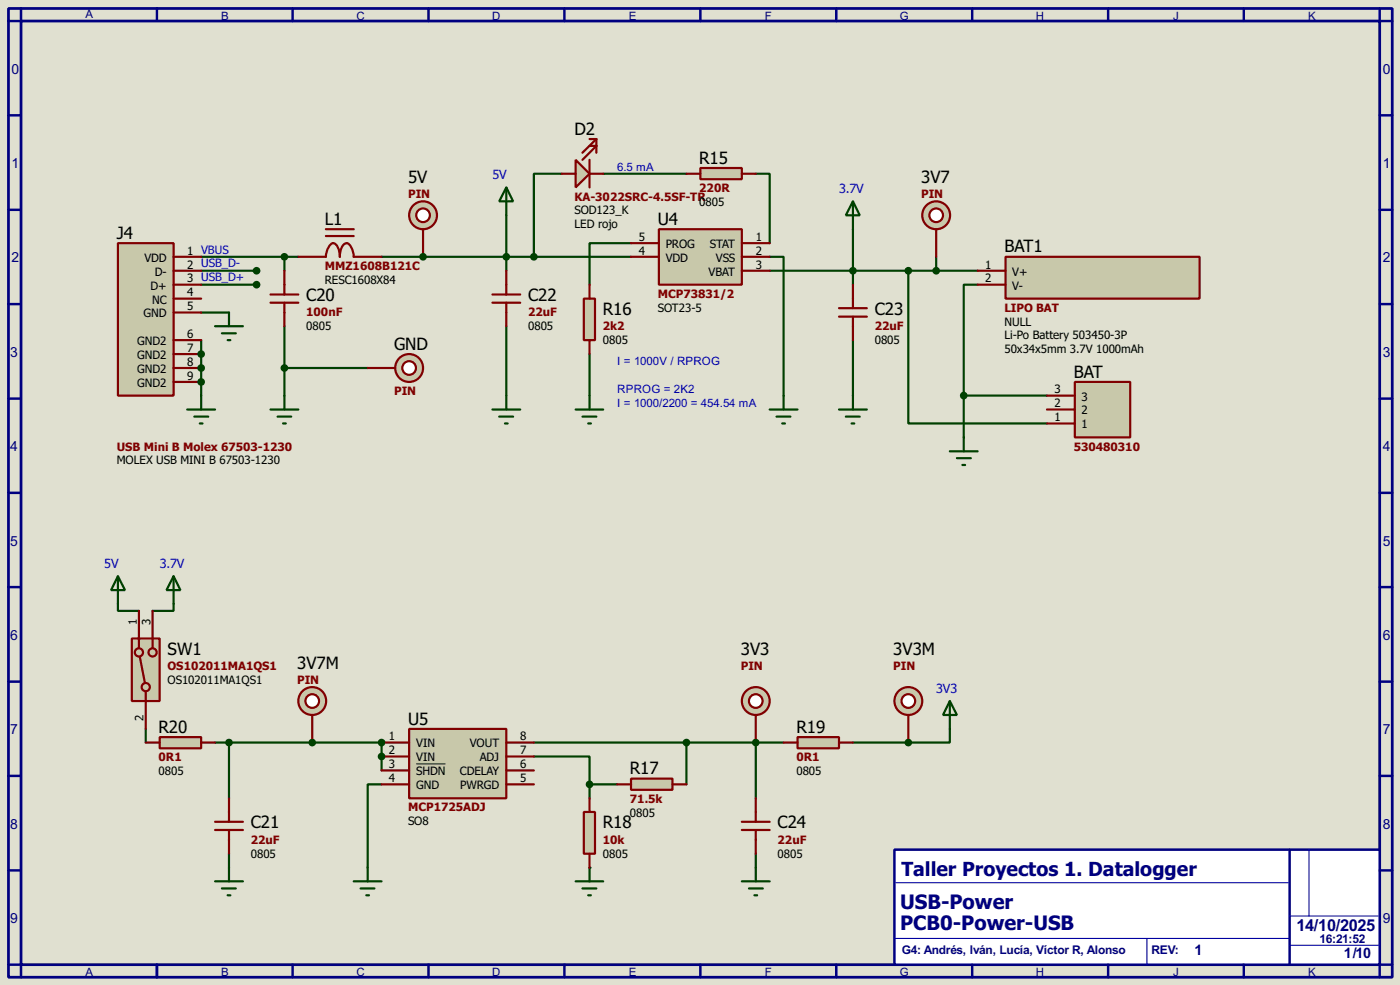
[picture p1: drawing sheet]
<svg xmlns="http://www.w3.org/2000/svg" width="256mm" height="180mm" viewBox="0 0 256 180" stroke-linecap="round" stroke-linejoin="round" font-family="sans-serif">
<path d="M0 0h256.5v180.3h-256.5z" fill="#e0e0d0"/>
<path d="M1.6 1.6h253.5v177.3h-253.5zM3.9 3.9h248.9v172.7h-248.9z" fill="none" stroke="#000080" stroke-width=".5"/>
<path d="M3.9 1.6v2.3h-2.3M28.8 1.6v2.3" fill="none" stroke="#000080" stroke-width=".45"/>
<path d="M163.9 155.5h88.9v21.1h-88.9z" fill="#fff" stroke="#000080" stroke-width=".45"/>
<g fill="none" stroke="#000080" stroke-width=".45">
<path d="M53.6 1.6v2.3M78.5 1.6v2.3M103.4 1.6v2.3M128.3 1.6v2.3M153.2 1.6v2.3M178.1 1.6v2.3M203 1.6v2.3M227.9 1.6v2.3M252.8 1.6v2.3h2.3M1.6 21.1h2.3M1.6 38.4h2.3M252.8 21.1h2.3"/>
<path d="M252.8 38.4h2.3M1.6 55.7h2.3M252.8 55.7h2.3M1.6 73h2.3M252.8 73h2.3M1.6 90.2h2.3M252.8 90.2h2.3M1.6 107.5h2.3M252.8 107.5h2.3M1.6 124.8h2.3M252.8 124.8h2.3M1.6 142h2.3"/>
<path d="M1.6 159.3h2.3M236.3 155.5v21.1M252.8 142h2.3M252.8 159.3h2.3M1.6 176.6h2.3v2.3M28.8 176.6v2.3M53.6 176.6v2.3M78.5 176.6v2.3M103.4 176.6v2.3M128.3 176.6v2.3M153.2 176.6v2.3M178.1 176.6v2.3"/>
<path d="M203 176.6v2.3M227.9 176.6v2.3M255.1 176.6h-2.3v2.3"/>
</g>
<path d="M239.8 155.5v12.2M163.9 171.8h72.4M164.1 161.6h71.9M210.1 171.8v4.8M236.3 167.7h16.2M236.3 173h16.5" fill="none" stroke="#0000c0" stroke-width=".2"/>
<path d="M36.9 47h17.8M36.9 57.2h5.1M52.1 47v2.6M52.1 59.7v12.7M69.9 47h7.6M52.1 67.4h15.3" fill="none" stroke="#004000" stroke-width=".4"/>
<circle cx="77.5" cy="47" r=".2" fill="#004000"/>
<g fill="none" stroke="#004000" stroke-width=".4">
<path d="M92.8 39.4v10.2M102.9 31.8h-5.1v15.2M110.5 31.8h15.3M138.5 31.8h2.5v12.7M77.5 47h38.1M92.8 59.7v12.7M115.6 44.5h-7.6v7.6M141 47h2.6v25.4M141 49.6h38.1M156.3 42v7.6M166.4 49.6v27.9h25.4M171.5 47v2.6"/>
<path d="M179.1 52.1h-2.5v20.3M108 64.8v7.6M176.6 72.4v7.7M176.6 72.4h15.2M21.6 110.5v1.3h3.9M31.8 110.5v1.3h-3.8"/>
</g>
<circle cx="69.9" cy="135.9" r=".2" fill="#004000"/>
<path d="M69.9 135.9v2.6" fill="none" stroke="#004000" stroke-width=".4"/>
<circle cx="69.9" cy="138.5" r=".2" fill="#004000"/>
<path d="M69.9 138.5v2.5" fill="none" stroke="#004000" stroke-width=".4"/>
<circle cx="138.5" cy="135.9" r=".2" fill="#004000"/>
<path d="M26.7 133.4v2.5M97.8 135.9h45.8M125.8 135.9v7.7M156.3 135.9h10.1" fill="none" stroke="#004000" stroke-width=".4"/>
<circle cx="166.4" cy="135.9" r=".2" fill="#004000"/>
<path d="M174 133.4v2.5h-7.6" fill="none" stroke="#004000" stroke-width=".4"/>
<circle cx="108" cy="158.8" r=".2" fill="#004000"/>
<path d="M36.9 49.6h10.1M36.9 52.1h10.1M156.3 49.6v2.5M36.9 62.3v2.5M156.3 62.3v10.1M138.5 135.9v10.2M42 156.3v2.5M69.9 143.6h-2.5v15.2M138.5 156.3v2.5" fill="none" stroke="#004000" stroke-width=".4"/>
<circle cx="36.9" cy="64.8" r=".2" fill="#004000"/>
<path d="M36.9 64.8v2.6" fill="none" stroke="#004000" stroke-width=".4"/>
<circle cx="36.9" cy="67.4" r=".2" fill="#004000"/>
<path d="M36.9 69.9v2.5" fill="none" stroke="#004000" stroke-width=".4"/>
<circle cx="36.9" cy="69.9" r=".2" fill="#004000"/>
<path d="M36.9 67.4v2.5M57.2 135.9h12.7M97.8 138.5h10.2v5.1M108 143.6v2.5M108 143.6h5.1" fill="none" stroke="#004000" stroke-width=".4"/>
<circle cx="57.2" cy="135.9" r=".2" fill="#004000"/>
<path d="M39.4 135.9h17.8M42 135.9v10.2" fill="none" stroke="#004000" stroke-width=".4"/>
<path d="M21.6 44.5h10.2v27.9h-10.2z" fill="#c8c8aa" stroke="#800000" stroke-width=".4"/>
<g fill="none" stroke="#800000" stroke-width=".4">
<path d="M31.8 47h5.1M31.8 49.6h5.1M31.8 52.1h5.1M31.8 54.7h5.1M31.8 57.2h5.1M49.6 55.4h5.1M49.6 53.9h5.1M52.1 49.6v4.3M52.1 55.4v4.3M54.7 47h5a2.66 2.66 0 0 1 1.3-2.5 2.27 2.27 0 0 1 1.3 2.5 2.24 2.24 0 0 1 1.3-2.5 2.65 2.65 0 0 1 1.2 2.5h5.1M59.7 43.2h5.1M59.7 42h5.1"/>
<path d="M31.8 62.3h5.1M31.8 64.8h5.1M31.8 67.4h5.1M31.8 69.9h5.1"/>
</g>
<circle cx="52.1" cy="47" r=".5" fill="#004000" stroke="#004000" stroke-width=".4"/>
<circle cx="74.9" cy="67.4" r="2.55" fill="#c8c8aa" stroke="#800000" stroke-width=".4"/>
<circle cx="74.9" cy="67.4" r="1.25" fill="#feffff" stroke="#800000" stroke-width=".4"/>
<path d="M67.4 67.4h5" fill="none" stroke="#800000" stroke-width=".4"/>
<path d="M39.4 59.7h5.1M42 57.2v2.5M34.3 75h5.1M35.6 76.3h2.6M36.6 77.5h.5M36.9 72.4v2.6M40.7 61h2.5M41.7 62.3h.5M49.6 75h5.1M50.9 76.3h2.5M51.9 77.5h.5M52.1 72.4v2.6" fill="none" stroke="#004000" stroke-width=".4"/>
<circle cx="52.1" cy="67.4" r=".5" fill="#004000" stroke="#004000" stroke-width=".4"/>
<circle cx="77.5" cy="39.4" r="2.55" fill="#c8c8aa" stroke="#800000" stroke-width=".4"/>
<circle cx="77.5" cy="39.4" r="1.25" fill="#feffff" stroke="#800000" stroke-width=".4"/>
<path d="M77.5 42v5" fill="none" stroke="#800000" stroke-width=".4"/>
<path d="M92.8 34.3l1.2 2.6h-2.5zM92.8 34.3v5.1M90.2 75h5.1M91.5 76.3h2.5M92.5 77.5h.5M92.8 72.4v2.6" fill="none" stroke="#004000" stroke-width=".4"/>
<g fill="#004000" stroke="#004000" stroke-width=".4">
<circle cx="77.5" cy="47" r=".5"/>
<circle cx="92.7" cy="47" r=".5"/>
</g>
<path d="M120.7 42h15.2v10.1h-15.2z" fill="#c8c8aa" stroke="#800000" stroke-width=".4"/>
<path d="M115.6 44.5h5.1M115.6 47h5.1M135.9 44.5h5.1M135.9 47h5.1M135.9 49.6h5.1" fill="none" stroke="#800000" stroke-width=".4"/>
<path d="M105.5 29.3l2.5 2.5-2.5 2.5z" fill="#c8c8aa" stroke="#800000" stroke-width=".4"/>
<path d="M102.9 31.8h2.6M108 29.3v5M108 26.7h1.3l-2.6 2.6M108 25.5h1.3M108 31.8h2.5M109.3 25.5l-2.6 2.5M109.3 25.5v2.5" fill="none" stroke="#800000" stroke-width=".4"/>
<circle cx="97.8" cy="47" r=".5" fill="#004000" stroke="#004000" stroke-width=".4"/>
<path d="M128.3 30.8h7.6v2h-7.6z" fill="#c8c8aa" stroke="#800000" stroke-width=".4"/>
<path d="M125.8 31.8h2.5M135.9 31.8h2.6" fill="none" stroke="#800000" stroke-width=".4"/>
<path d="M105.5 75h5M106.7 76.3h2.6M107.8 77.5h.5M108 72.4v2.6" fill="none" stroke="#004000" stroke-width=".4"/>
<path d="M107 54.7h2v7.6h-2z" fill="#c8c8aa" stroke="#800000" stroke-width=".4"/>
<path d="M90.2 55.4h5.1M90.2 53.9h5.1M92.8 49.6v4.3M92.8 55.4v4.3M108 52.1v2.6M108 62.3v2.5" fill="none" stroke="#800000" stroke-width=".4"/>
<path d="M156.3 36.9l1.2 2.5h-2.5zM156.3 36.9v5.1M141 75h5.1M142.3 76.3h2.5M143.3 77.5h.5M143.6 72.4v2.6M153.7 75h5.1M155 76.3h2.5M156 77.5h.5M156.3 72.4v2.6" fill="none" stroke="#004000" stroke-width=".4"/>
<circle cx="156.2" cy="49.6" r=".5" fill="#004000" stroke="#004000" stroke-width=".4"/>
<path d="M184.2 47h35.6v7.7h-35.6z" fill="#c8c8aa" stroke="#800000" stroke-width=".4"/>
<path d="M179.1 49.6h5.1M179.1 52.1h5.1" fill="none" stroke="#800000" stroke-width=".4"/>
<circle cx="171.5" cy="39.4" r="2.55" fill="#c8c8aa" stroke="#800000" stroke-width=".4"/>
<circle cx="171.5" cy="39.4" r="1.25" fill="#feffff" stroke="#800000" stroke-width=".4"/>
<path d="M171.5 42v5" fill="none" stroke="#800000" stroke-width=".4"/>
<path d="M196.9 69.9h10.2v10.2h-10.2z" fill-rule="evenodd" fill="#c8c8aa" stroke="#800000" stroke-width=".4"/>
<path d="M191.8 77.5h5.1M191.8 75h5.1M191.8 72.4h5.1" fill="none" stroke="#800000" stroke-width=".4"/>
<g fill="#004000" stroke="#004000" stroke-width=".4">
<circle cx="166.4" cy="49.6" r=".5"/>
<circle cx="176.5" cy="72.4" r=".5"/>
<circle cx="171.5" cy="49.6" r=".5"/>
</g>
<path d="M174 82.6h5.1M175.3 83.9h2.6M176.3 85.1h.5M176.6 80.1v2.5M21.6 105.5l1.3 2.5h-2.5zM21.6 105.5v5M31.8 105.5l1.3 2.5h-2.6zM31.8 105.5v5" fill="none" stroke="#004000" stroke-width=".4"/>
<path d="M24.2 116.9h5.1v11.4h-5.1z" fill="#c8c8aa" stroke="#800000" stroke-width=".4"/>
<path d="M25.5 116.9v2.5l1.2 6.4v2.5M28 116.9v2.5" fill="none" stroke="#800000" stroke-width=".4"/>
<g fill="#c8c8aa" stroke="#800000" stroke-width=".4">
<circle cx="26.7" cy="125.8" r=".75"/>
<circle cx="25.4" cy="119.4" r=".75"/>
<circle cx="27.9" cy="119.4" r=".75"/>
</g>
<path d="M25.5 111.8v5.1M28 111.8v5.1M26.7 128.3v5.1" fill="none" stroke="#800000" stroke-width=".4"/>
<circle cx="57.2" cy="128.3" r="2.55" fill="#c8c8aa" stroke="#800000" stroke-width=".4"/>
<circle cx="57.2" cy="128.3" r="1.25" fill="#feffff" stroke="#800000" stroke-width=".4"/>
<path d="M57.2 130.9v5" fill="none" stroke="#800000" stroke-width=".4"/>
<path d="M75 133.4h17.8v12.7h-17.8z" fill="#c8c8aa" stroke="#800000" stroke-width=".4"/>
<path d="M69.9 135.9h5.1M69.9 138.5h5.1M92.8 135.9h5M92.8 138.5h5M69.9 141h5.1M69.9 143.6h5.1M92.8 141h5M92.8 143.6h5" fill="none" stroke="#800000" stroke-width=".4"/>
<path d="M76.3 139.8h5.3" fill="none" stroke="#000" stroke-width=".18"/>
<g fill="#004000" stroke="#004000" stroke-width=".4">
<circle cx="69.9" cy="135.9" r=".5"/>
<circle cx="69.9" cy="138.5" r=".5"/>
</g>
<path d="M115.6 142.5h7.6v2.1h-7.6z" fill="#c8c8aa" stroke="#800000" stroke-width=".4"/>
<path d="M113.1 143.6h2.5M123.2 143.6h2.6" fill="none" stroke="#800000" stroke-width=".4"/>
<circle cx="138.4" cy="128.3" r="2.55" fill="#c8c8aa" stroke="#800000" stroke-width=".4"/>
<circle cx="138.4" cy="128.3" r="1.25" fill="#feffff" stroke="#800000" stroke-width=".4"/>
<path d="M138.5 130.9v5" fill="none" stroke="#800000" stroke-width=".4"/>
<g fill="#004000" stroke="#004000" stroke-width=".4">
<circle cx="138.4" cy="135.9" r=".5"/>
<circle cx="125.7" cy="135.9" r=".5"/>
</g>
<path d="M29.3 134.9h7.6v2.1h-7.6z" fill="#c8c8aa" stroke="#800000" stroke-width=".4"/>
<path d="M26.7 135.9h2.6M36.9 135.9h2.5" fill="none" stroke="#800000" stroke-width=".4"/>
<path d="M146.1 134.9h7.6v2.1h-7.6z" fill="#c8c8aa" stroke="#800000" stroke-width=".4"/>
<path d="M143.6 135.9h2.5M153.7 135.9h2.6" fill="none" stroke="#800000" stroke-width=".4"/>
<circle cx="166.4" cy="128.3" r="2.55" fill="#c8c8aa" stroke="#800000" stroke-width=".4"/>
<circle cx="166.4" cy="128.3" r="1.25" fill="#feffff" stroke="#800000" stroke-width=".4"/>
<path d="M166.4 130.9v5" fill="none" stroke="#800000" stroke-width=".4"/>
<path d="M174 128.3l1.3 2.6h-2.5zM174 128.3v5.1M108 158.8v2.5M105.5 161.3h5M106.7 162.6h2.6M107.8 163.9h.5" fill="none" stroke="#004000" stroke-width=".4"/>
<circle cx="166.4" cy="135.9" r=".5" fill="#004000" stroke="#004000" stroke-width=".4"/>
<path d="M107 148.6h2v7.7h-2z" fill="#c8c8aa" stroke="#800000" stroke-width=".4"/>
<g fill="none" stroke="#800000" stroke-width=".4">
<path d="M153.7 58h5.1M153.7 56.4h5.1M156.3 52.1v4.3M156.3 58v4.3M39.4 151.9h5.1M39.4 150.4h5.1M42 146.1v4.3M42 151.9v4.4M108 146.1v2.5M108 156.3v2.5M135.9 151.9h5.1M135.9 150.4h5.1"/>
<path d="M138.5 146.1v4.3M138.5 151.9v4.4"/>
</g>
<path d="M42 158.8v2.5M67.4 158.8v2.5M138.5 158.8v2.5M39.4 161.3h5.1M40.7 162.6h2.5M41.7 163.9h.5M64.8 161.3h5.1M66.1 162.6h2.5M67.1 163.9h.5M135.9 161.3h5.1M137.2 162.6h2.6M138.2 163.9h.5" fill="none" stroke="#004000" stroke-width=".4"/>
<g fill="#004000" stroke="#004000" stroke-width=".4">
<circle cx="47" cy="49.6" r=".5"/>
<circle cx="47" cy="52.1" r=".5"/>
<circle cx="36.8" cy="64.8" r=".5"/>
<circle cx="36.8" cy="67.4" r=".5"/>
<circle cx="36.8" cy="69.9" r=".5"/>
<circle cx="108" cy="143.6" r=".5"/>
<circle cx="57.2" cy="135.9" r=".5"/>
<circle cx="41.9" cy="135.9" r=".5"/>
</g>
<g font-size="4.4" fill="#000080">
<text x="164.9" y="166.5">USB-Power</text>
<text x="164.9" y="170.3">PCB0-Power-USB</text>
</g>
<text font-size="4.3" fill="#000080" x="165.2" y="160.3">Taller Proyectos 1. Datalogger</text>
<g font-size="3.8">
<text x="105.3" y="24.7">D2</text>
<text x="128.1" y="30">R15</text>
<text x="74.8" y="33.5">5V</text>
<text x="168.8" y="33.5">3V7</text>
<text x="59.5" y="41.2">L1</text>
<text x="120.5" y="41.2">U4</text>
<text x="21.4" y="43.7">J4</text>
<text x="184" y="46.2">BAT1</text>
<text x="56.1" y="55.1">C20</text>
<text x="96.8" y="55.1">C22</text>
<text x="110.5" y="57.7">R16</text>
<text x="160.3" y="57.7">C23</text>
<text x="72.2" y="64">GND</text>
<text x="196.7" y="69.1">BAT</text>
<text x="30.7" y="119.9">SW1</text>
<text x="135.7" y="119.9">3V3</text>
<text x="163.7" y="119.9">3V3M</text>
<text x="54.5" y="122.4">3V7M</text>
<text x="29.1" y="134.1">R20</text>
<text x="74.8" y="132.6">U5</text>
<text x="145.9" y="134.1">R19</text>
<text x="115.4" y="141.7">R17</text>
<text x="45.9" y="151.6">C21</text>
<text x="110.5" y="151.6">R18</text>
<text x="142.5" y="151.6">C24</text>
</g>
<text font-size="3.4" fill="#000080" x="237.5" y="170.3">14/10/2025</text>
<g font-size="3" fill="#000080">
<text x="218.8" y="174.8">1</text>
<text x="246.2" y="175.3">1/10</text>
</g>
<g font-size="2.9" fill="#000080">
<text x="2.1" y="13.5">0</text>
<text x="253.4" y="13.5">0</text>
<text x="2.1" y="30.7">1</text>
<text x="253.4" y="30.7">1</text>
<text x="2.1" y="48">2</text>
<text x="253.4" y="48">2</text>
<text x="1.9" y="65.3">3</text>
<text x="253.4" y="65.3">3</text>
<text x="1.9" y="82.5">4</text>
<text x="253.4" y="82.5">4</text>
<text x="1.9" y="99.9">5</text>
<text x="253.4" y="99.9">5</text>
<text x="1.9" y="117.1">6</text>
<text x="253.4" y="117.1">6</text>
<text x="1.9" y="134.4">7</text>
<text x="253.4" y="134.4">7</text>
<text x="1.9" y="151.7">8</text>
<text x="253.4" y="151.7">8</text>
<text x="1.9" y="168.9">9</text>
<text x="253.4" y="168.9">9</text>
</g>
<g font-size="2.8" fill="#00f">
<text x="90.2" y="32.8">5V</text>
<text x="153.7" y="35.3">3.7V</text>
<text x="19.1" y="103.9">5V</text>
<text x="29.3" y="103.9">3.7V</text>
<text x="171.5" y="126.8">3V3</text>
</g>
<g font-size="2.6" fill="#800000">
<text x="128.1" y="35.2">220R</text>
<text x="74.8" y="36.3">PIN</text>
<text x="105.3" y="36.7">KA-3022SRC-4.5SF-TR</text>
<text x="168.8" y="36.3">PIN</text>
<text x="59.5" y="49.4">MMZ1608B121C</text>
<text x="56.1" y="57.9">100nF</text>
<text x="96.8" y="57.9">22uF</text>
<text x="120.5" y="54.5">MCP73831/2</text>
<text x="184" y="57.1">LIPO BAT</text>
<text x="110.5" y="60.5">2k2</text>
<text x="160.3" y="60.5">22uF</text>
<text x="72.2" y="72.3">PIN</text>
<text x="21.4" y="82.5">USB Mini B Molex 67503-1230</text>
<text x="196.7" y="82.5">530480310</text>
<text x="30.7" y="122.7">OS102011MA1QS1</text>
<text x="54.5" y="125.2">PIN</text>
<text x="135.7" y="122.7">PIN</text>
<text x="163.7" y="122.7">PIN</text>
<text x="29.1" y="139.4">0R1</text>
<text x="145.9" y="139.4">0R1</text>
<text x="74.8" y="148.5">MCP1725ADJ</text>
<text x="115.4" y="147">71.5k</text>
<text x="45.9" y="154.5">22uF</text>
<text x="110.5" y="154.5">10k</text>
<text x="142.5" y="154.5">22uF</text>
</g>
<g font-size="2.6">
<text x="105.3" y="39.3">SOD123_K</text>
<text x="105.3" y="41.8">LED rojo</text>
<text x="128.1" y="37.7">0805</text>
<text x="26.5" y="47.9">VDD</text>
<text x="34.3" y="46.6">1 VBUS</text>
<text x="117" y="44.1">5</text>
<text x="117" y="46.6">4</text>
<text x="122" y="45.4">PROG</text>
<text x="122" y="47.9">VDD</text>
<text x="130.1" y="45.4">STAT</text>
<text x="131.2" y="47.9">VSS</text>
<text x="138.5" y="44.1">1</text>
<text x="138.5" y="46.6">2</text>
<text x="27.6" y="53">D+</text>
<text x="28.4" y="50.4">D-</text>
<text x="34.3" y="49.2">2 USB_D-</text>
<text x="34.3" y="51.7">3 USB_D+</text>
<text x="59.5" y="52">RESC1608X84</text>
<text x="129.8" y="50.4">VBAT</text>
<text x="138.5" y="49.2">3</text>
<text x="180.5" y="49.2">1</text>
<text x="180.5" y="51.7">2</text>
<text x="185.5" y="50.4">V+</text>
<text x="185.5" y="53">V-</text>
<text x="26.3" y="58.1">GND</text>
<text x="27.9" y="55.6">NC</text>
<text x="34.3" y="54.3">4</text>
<text x="34.3" y="56.8">5</text>
<text x="120.5" y="57.1">SOT23-5</text>
<text x="184" y="59.6">NULL</text>
<text x="25.2" y="63.1">GND2</text>
<text x="25.2" y="65.7">GND2</text>
<text x="34.3" y="61.9">6</text>
<text x="34.3" y="64.4">7</text>
<text x="56.1" y="60.5">0805</text>
<text x="96.8" y="60.5">0805</text>
<text x="110.5" y="63">0805</text>
<text x="160.3" y="63">0805</text>
<text x="184" y="62.1">Li-Po Battery 503450-3P</text>
<text x="184" y="64.7">50x34x5mm 3.7V 1000mAh</text>
<text x="25.2" y="68.3">GND2</text>
<text x="25.2" y="70.8">GND2</text>
<text x="34.3" y="67">8</text>
<text x="34.3" y="69.5">9</text>
<text x="193.2" y="72">3</text>
<text x="193.2" y="77.1">1</text>
<text x="193.2" y="74.6">2</text>
<text x="198.2" y="75.8">2</text>
<text x="198.2" y="73.3">3</text>
<text x="198.2" y="78.4">1</text>
<text x="21.4" y="85">MOLEX USB MINI B 67503-1230</text>
<text x="25.1" y="114.4" transform="rotate(-90 25.1 114.4)">1</text>
<text x="27.6" y="114.4" transform="rotate(-90 27.6 114.4)">3</text>
<text x="30.7" y="125.2">OS102011MA1QS1</text>
<text x="26.3" y="132" transform="rotate(-90 26.3 132)">2</text>
<text x="71.3" y="135.5">1</text>
<text x="76.3" y="136.8">VIN</text>
<text x="86.1" y="136.8">VOUT</text>
<text x="95.3" y="135.5">8</text>
<text x="29.1" y="141.9">0805</text>
<text x="71.3" y="138.1">2</text>
<text x="71.3" y="140.6">3</text>
<text x="71.3" y="143.2">4</text>
<text x="76.3" y="139.4">VIN</text>
<text x="76.3" y="141.9">SHDN</text>
<text x="84.3" y="141.9">CDELAY</text>
<text x="87.9" y="139.4">ADJ</text>
<text x="95.3" y="143.2">5</text>
<text x="95.3" y="140.6">6</text>
<text x="95.3" y="138.1">7</text>
<text x="145.9" y="141.9">0805</text>
<text x="76.3" y="144.5">GND</text>
<text x="84.3" y="144.5">PWRGD</text>
<text x="115.4" y="149.5">0805</text>
<text x="74.8" y="151">SO8</text>
<text x="45.9" y="157">0805</text>
<text x="110.5" y="157">0805</text>
<text x="142.5" y="157">0805</text>
</g>
<g font-size="2.5" fill="#000080">
<text x="241.8" y="172.6">16:21:52</text>
<text x="165.2" y="174.6">G4: Andrés, Iván, Lucía, Víctor R, Alonso</text>
<text x="210.9" y="174.6">REV:</text>
</g>
<g font-size="2.4" fill="#000080">
<text x="15.6" y="3.4">A</text>
<text x="40.5" y="3.6">B</text>
<text x="65.3" y="3.6">C</text>
<text x="90.2" y="3.6">D</text>
<text x="115.2" y="3.6">E</text>
<text x="140.1" y="3.6">F</text>
<text x="164.8" y="3.6">G</text>
<text x="189.8" y="3.6">H</text>
<text x="214.9" y="3.6">J</text>
<text x="239.6" y="3.6">K</text>
<text x="15.6" y="178.7">A</text>
<text x="40.5" y="178.7">B</text>
<text x="65.3" y="178.7">C</text>
<text x="90.2" y="178.7">D</text>
<text x="115.2" y="178.7">E</text>
<text x="140.1" y="178.7">F</text>
<text x="164.8" y="178.7">G</text>
<text x="189.8" y="178.7">H</text>
<text x="214.9" y="178.7">J</text>
<text x="239.6" y="178.7">K</text>
</g>
<g font-size="2.4" fill="#0000c0">
<text x="113.1" y="31.2">6.5 mA</text>
<text x="113.1" y="66.8">I = 1000V / RPROG</text>
<text x="113.1" y="71.9">RPROG = 2K2</text>
<text x="113.1" y="74.4">I = 1000/2200 = 454.54 mA</text>
</g>
</svg>
